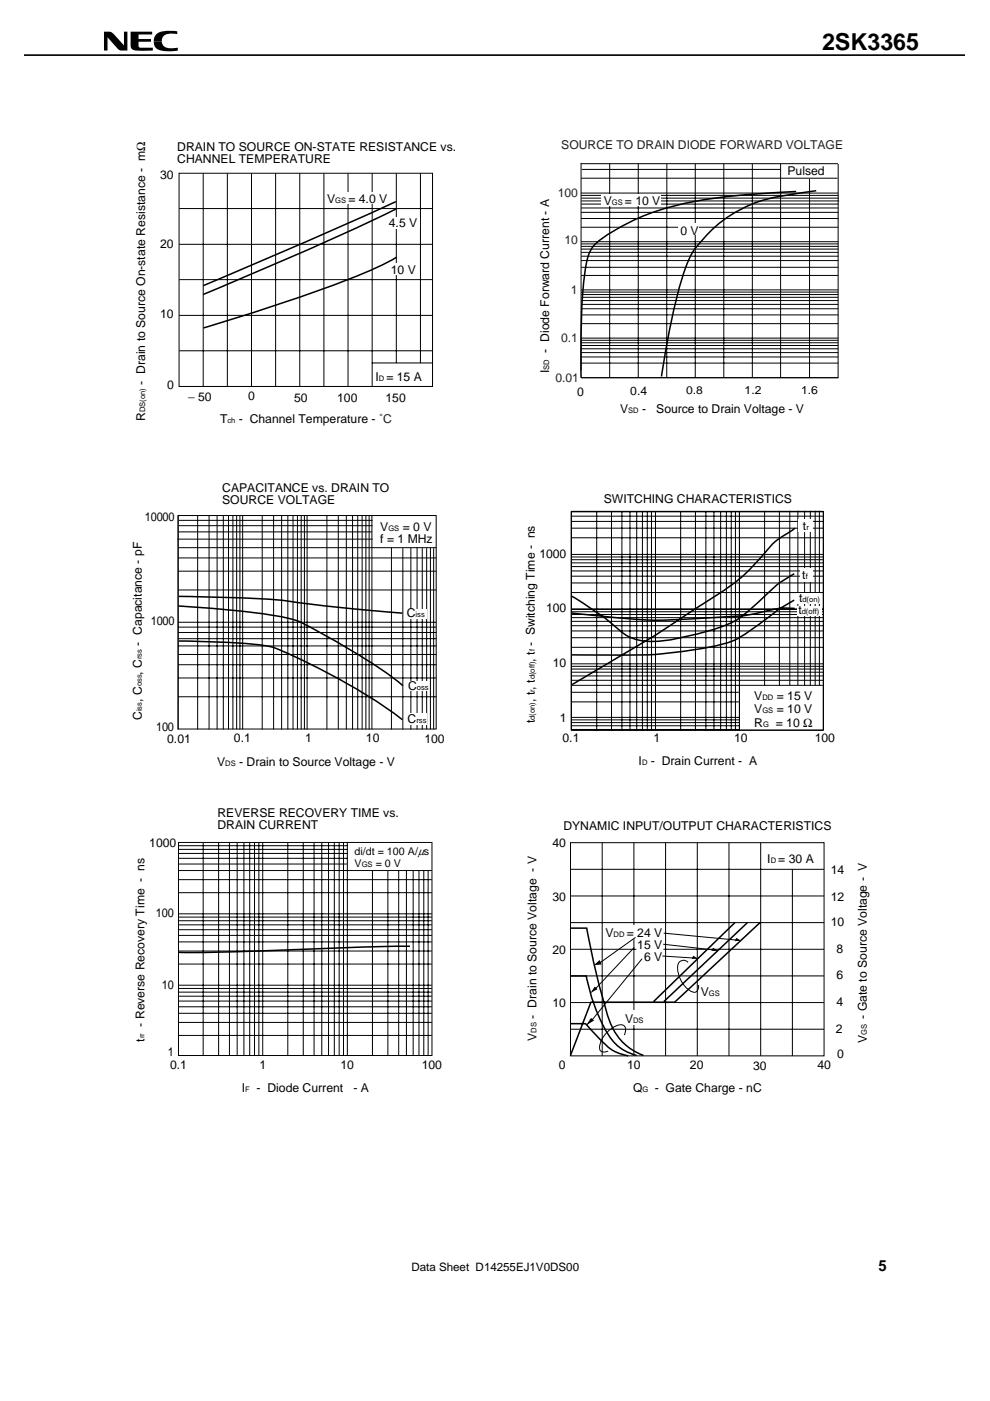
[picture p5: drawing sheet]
<svg xmlns="http://www.w3.org/2000/svg" width="210mm" height="297mm" viewBox="0 0 210 297" stroke-linecap="round" stroke-linejoin="round" font-family="sans-serif">
<path d="M22 6.7a2.29 2.29 0 0 1 2.5 1l1.8 1.9v-2.9h.7v4a2.42 2.42 0 0 1-2.5-.9l-1.7-1.9v2.8h-.8zM27.7 6.7h4.6v.6h-2.9v1h2.6v.5h-2.6v1.1a4.7 4.7 0 0 0 2.7 .2h.3v.6l-2.8 .1a1.79 1.79 0 0 1-1.9-.7zM33 7.4a4.5 4.5 0 0 1 3.7-.9l.9 .1v.6l-.9-.1a1.82 1.82 0 0 0-2.4 1.7h-1.7l.1-.6zM32.6 8.8h1.7a1.57 1.57 0 0 0 1.9 1.4l1.5-.1v.6a8.9 8.9 0 0 1-4.2-.2 1.68 1.68 0 0 1-.9-1.7z" fill="#000"/>
<path d="M5.2 11.7h199.4" fill="none" stroke="#000" stroke-width=".35"/>
<path d="M83.9 42.8l-16.7 7.4-24.1 10.4M84 44.3a818.5 818.5 0 0 1-40.9 18.1M84.1 54.5a111.2 111.2 0 0 1-18.2 7.7l-10.8 3.6-11.9 3.7" fill="none" stroke="#000" stroke-width=".32"/>
<path d="M22.7 25.2h82.4v68.6h-82.4z" fill="none" stroke="#fff" stroke-width=".21"/>
<g fill="none" stroke="#000" stroke-width=".21">
<path d="M38 36.7h53.7v45.2h-53.7zM43.1 36.7v45.2M48.2 36.7v45.2M53.3 36.7v45.2M58.4 36.7v45.2M63.6 36.7v45.2M68.7 36.7v45.2M73.8 36.7v45.2M78.9 36.7v45.2M84 36.7v40.2M89.1 36.7v40.2M38 51.8h53.7"/>
<path d="M38 44.2h53.7M38 59.3h53.7M38 66.9h53.7M38 74.4h53.7M78.8 77h12.9"/>
</g>
<g fill="#fff">
<path d="M82.7 55.9h5.9v2.4h-5.9z"/>
<path d="M81.9 46h7v2.4h-7z"/>
<path d="M69.6 40.7h12.4v2.5h-12.4z"/>
</g>
<path d="M168.8 40.6l-3.9 .2a99.3 99.3 0 0 0-26.1 4.1 42.5 42.5 0 0 0-12.5 6.8 8.5 8.5 0 0 0-2.2 5.5 178.9 178.9 0 0 0-.9 22.9M173.1 40.4l-2.5 .4a36.2 36.2 0 0 0-15.6 4.7 29.9 29.9 0 0 0-8.2 8.1 61.9 61.9 0 0 0-4.7 15.5l-1.9 10.7" fill="none" stroke="#000" stroke-width=".32"/>
<g fill="none" stroke="#000" stroke-width=".21">
<path d="M123.2 34.7h54.5M123.2 34.5v44M123.2 37.8h54.4M123.4 35.9h42.1M129.3 34.7v45.3M135.3 34.7v45.4M141.4 34.8v45.3M147.4 34.8v45.2M153.5 34.8v45.3M159.5 34.8v45.2M165.5 34.8v45.3M171.6 37.9v42.2"/>
<path d="M177.7 34.8v45.3M123.2 40.9h54.5M123.2 51.2h54.5M123.2 51.7h54.5M123.2 52.2h54.5M123.2 52.8h54.5M123.2 53.5h54.5M123.2 55.2h54.5M123.2 56.7h54.5M123.2 58.4h54.5M123.2 41.4h54.6M123.2 44.1h54.5"/>
<path d="M123.2 45h54.5M123.2 46.3h54.5M123.2 48.2h54.5M123.2 54.3h54.5M123.3 42h54.6M123.3 43.3h54.5M123.3 42.6h54.6M123.2 61.5h54.5M123.2 71.7h54.5M123.2 72.2h54.5M123.2 72.7h54.5M123.2 73.3h54.5"/>
<path d="M123.2 73.9h54.5M123.2 74.8h54.5M123.2 75.7h54.5M123.2 77h54.5M123.2 61.9h54.5M123.2 62.5h54.5M123.2 63h54.5M123.2 63.7h54.5M123.2 64.5h54.5M123.2 65.5h54.5M123.2 66.8h54.5M123.2 68.6h54.5"/>
<path d="M177.7 80.1h-54.5"/>
</g>
<path d="M127.5 41.2h12.7v2.4h-12.7z" fill="#fff"/>
<path d="M106 25.2h82.1v66.1h-82.1z" fill="none" stroke="#fff" stroke-width=".21"/>
<path d="M143.7 47.4h4.4v2.4h-4.4z" fill="#fff"/>
<path d="M37.8 128.5l3.4 .2a155.1 155.1 0 0 1 20.2 2.4 34.3 34.3 0 0 1 8.3 4 111.1 111.1 0 0 1 15.7 10.3M37.9 126.4l2 .1a178.7 178.7 0 0 1 28 1.8l17.4 1.7M37.9 135.9l3.4 .1a125.7 125.7 0 0 1 15.8 1 90.6 90.6 0 0 1 15.3 7.3l7.7 4.6 5.2 3.7" fill="none" stroke="#000" stroke-width=".32"/>
<path d="M22.7 98.1h82.4v68.6h-82.4z" fill="none" stroke="#fff" stroke-width=".21"/>
<g fill="none" stroke="#000" stroke-width=".21">
<path d="M37.6 114.3h41.4M37.8 109.3h54.7v45.3h-54.7zM37.8 116.1h54.8M37.8 109.3v45.4M37.8 118.3h54.8M37.8 112.8h41.1M37.9 111.5h41.1M37.9 110.3h41.1M41.9 109.3v45.4M44.3 109.3v45.4M46 109.3v45.4M47.3 109.3v45.4"/>
<path d="M48.4 109.3v45.4M49.4 109.3v45.4M50.2 109.3v45.4M50.9 109.3v45.4M51.5 109.3v45.4M55.6 109.3v45.4M58 109.3v45.4M59.7 109.3v45.4M61 109.3v45.4M62.1 109.3v45.4M63.1 109.3v45.4M63.9 109.3v45.4"/>
<path d="M64.5 109.3v45.4M65.1 109.3v45.4M69.3 109.3v45.4M71.7 109.3v45.4M73.4 109.3v45.4M74.7 109.3v45.4M75.8 109.3v45.4M76.8 109.3v45.4M77.6 109.3v45.4M78.3 109.3v45.4M78.9 109.3v45.4M83 116.1v38.6"/>
<path d="M85.4 116.2v38.5M87.1 116.1v38.6M88.4 116v38.7M89.5 116.2v38.5M90.5 116.2v38.5M91.3 116.1v38.6M91.9 116.2v38.5M37.8 121.1h54.8M37.8 138.8h54.8M37.8 125.1h54.8M37.8 131.9h54.8M37.8 137h54.8"/>
<path d="M37.8 135.4h54.8M37.8 134.1h54.8M37.8 133h54.8M37.8 143.7h54.8M37.8 147.7h54.8M37.8 140.9h54.8"/>
</g>
<g fill="#fff">
<path d="M85.8 129h4.6v2.2h-4.6z"/>
<path d="M86.3 144.5h4.6v2.1h-4.6z"/>
<path d="M86.4 151.1h4.2v2.5h-4.2z"/>
</g>
<path d="M168.6 112l-.6 .4a16.5 16.5 0 0 0-5.6 4.6 40.6 40.6 0 0 1-12.2 10.3l-11.2 7.3-17.7 10.5M168.4 127.2l-3.4 2 .2-.2 .2-.1-1.9 1.5a64.4 64.4 0 0 1-7.5 5.2 55 55 0 0 1-14 2.8 139.8 139.8 0 0 1-18.7 .5l-2.1-.1M168.4 121.7h-.1a22.2 22.2 0 0 0-6.4 5l-.9 .8a21.3 21.3 0 0 1-9.7 5.9l-6.5 1.7a24.4 24.4 0 0 1-8.9 .7 10.1 10.1 0 0 1-5.6-3.1l-2.4-1.9-6.8-4.5M168.5 129a18.5 18.5 0 0 0-7.8 1 64.9 64.9 0 0 1-11 1l-1.6 .1a96.4 96.4 0 0 1-22.3-.6l-4.6-.5" fill="none" stroke="#000" stroke-width=".32"/>
<path d="M105.7 98.1h82.4v68.6h-82.4z" fill="none" stroke="#fff" stroke-width=".21"/>
<g fill="none" stroke="#000" stroke-width=".21">
<path d="M121.1 112h53.5M121.1 109.4h53.5M121.1 108.4v46.4M121.2 114h53.4M121.2 110.6h53.4M121.2 108.5h53.4M121.2 117.5h53.4M121.2 108.4h53.4M121.2 119.3h53.4M121.2 118.7h53.4M121.2 118.1h53.4M126.5 108.4v46.4"/>
<path d="M129.7 108.4v46.4M131.9 108.4v46.4M133.6 108.4v46.4M135 108.4v46.4M136.2 108.4v46.4M137.2 108.4v46.4M138.1 108.4v46.4M139 108.4v46.4M144.3 108.4v46.4M147.5 108.4v46.4M149.7 108.4v46.4M151.4 108.4v46.4"/>
<path d="M152.8 108.4v46.4M154 108.4v46.4M155 108.4v46.4M155.9 108.4v46.4M156.8 108.4v46.4M162.1 108.3v37M165.2 108.3v37M167.5 108.3v37M169.2 108.3v37M170.6 108.3v37M171.8 108.3v37M172.8 108.3v37"/>
<path d="M173.7 108.3v37M174.6 108.4v46.4M121.1 123.6h53.5M121.1 121.1h53.5M121.1 135.2h53.5M121.1 132.7h53.5M121.2 125.6h53.4M121.2 122.2h53.4M121.2 120.1h53.4M121.2 129.2h53.4M121.2 137.2h53.4M121.2 133.8h53.4"/>
<path d="M121.2 131.7h53.4M121.2 131h53.4M121.2 130.3h53.4M121.2 129.7h53.4M121 146.8h35.6M121 144.2h53.6M121.1 148.8h35.5M121.1 145.3h53.4M121.1 152.1h35.8M121.1 154.7h35.8M121.1 153.9h35.8M121.1 153.2h35.8"/>
<path d="M121.1 152.6h35.8M121.2 140.7h53.4M121.2 143.3h53.4M121.2 142.5h53.4M121.2 141.9h53.4M121.2 141.3h53.4M121.2 154.8h53.4"/>
</g>
<path d="M121.1 108.4h53.5v46.4h-53.5z" fill="none" stroke="#000" stroke-width=".24"/>
<g fill="#fff">
<path d="M169.1 110.2h3.2v2.6h-3.2z"/>
<path d="M169.6 120.6h2.7v2.8h-2.7z"/>
<path d="M168.8 125.7h5v2.2h-5z"/>
<path d="M169.1 128.5h5.1v2h-5.1z"/>
</g>
<path d="M22.7 167.2h82.4v68.6h-82.4zM105.7 167.2h82.4v68.6h-82.4z" fill="none" stroke="#fff" stroke-width=".21"/>
<g fill="none" stroke="#000" stroke-width=".21">
<path d="M37.8 178.6h53.8v45.2h-53.8zM37.9 179.3h35.7M43.1 178.6v45.2M46.4 178.6v45.2M48.6 178.6v45.2M50.3 178.6v45.2M51.7 178.6v45.2M52.9 178.6v45.2M54 178.6v45.2M54.9 178.6v45.2M55.7 178.6v45.2M61 178.6v45.2"/>
<path d="M64.3 178.6v45.2M66.6 178.6v45.2M68.2 178.6v45.2M69.7 178.6v45.2M70.9 178.6v45.2M71.9 178.6v45.2M72.8 178.6v45.2M73.6 178.6v45.2M121 178.7h53.7v45.2h-53.7zM127.7 178.7v45.2M134.4 178.7v45.2M141.1 178.7v45.2"/>
<path d="M147.8 178.7v45.2M154.6 178.7v45.2M161.3 178.7v45.2M37.9 183.2h35.6M37.9 193.8h53.7M37.9 194.4h53.7M37.9 195.2h53.7M37.9 196.1h53.7M37.9 197.1h53.7M37.9 198.3h53.7M37.9 199.7h53.7M37.9 180.1h35.7"/>
<path d="M37.9 180.9h35.7M37.9 182h35.7M37.9 184.6h53.7M37.9 186.5h53.7M37.9 189.3h53.7M79 184.7v39.1M82.2 184.7v39.1M84.5 184.7v39.1M86.2 184.7v39.1M87.6 184.7v39.1M88.8 184.7v39.1M89.9 184.7v39.1"/>
<path d="M90.8 184.7v39.1M121 184.3h53.7M121 190h53.7M121 195.6h53.7M168 184.4v39.5M37.9 208.9h53.7M37.9 209.6h53.7M37.9 210.4h53.7M37.9 211.2h53.7M37.9 212.2h53.7M37.9 213.5h53.7M37.9 214.8h53.7"/>
<path d="M37.9 216.8h53.7M37.9 201.6h53.7M37.9 219.5h53.7M37.9 204.4h53.7M121 201.3h53.7M121 206.9h53.7M121 212.6h53.7M121 218.2h53.7"/>
</g>
<path d="M121 196.8h3.4a138.7 138.7 0 0 0 5.2 20.6 11.7 11.7 0 0 0 6.8 6.4M155.9 195.5l-17.3 16.8M158.5 195.6l-17.7 16.7M161.2 195.5l-18.2 17h-17.7l-4.3 11.3M86.9 200.6l-9.4 .2-15.8 .6a441.8 441.8 0 0 1-23.9 .5M120.9 217h3.3l1.9 2.2a22.8 22.8 0 0 0 4 3.6l3.1 1.1M121 206.9h3.3a35.6 35.6 0 0 0 5.6 13.8 9.5 9.5 0 0 0 5.1 3.1" fill="none" stroke="#000" stroke-width=".32"/>
<g fill="#fff">
<path d="M130.2 196.1h10.5v8h-5.8v-5l-4.5-.1z"/>
<path d="M132.5 214.3h4.3v3h-4.3z"/>
</g>
<path d="M134.7 198.8l-8 5.7M140.7 197.8l15.7 1.5M134.5 200.9l-8.3 8.7M136.1 203.3l-10.7 13.1M140.5 202.7l6.7 .4M140.6 200.2l10.9 1.2" fill="none" stroke="#000" stroke-width=".21"/>
<path d="M156.2 199l.8 .5h-1.1zM125.3 216l.6 .4-1.5 .9zM126.1 209.3l.5 .5-1.2 .6zM126.1 204.6l1-.9 .4 .8zM147 202.8l.9 .5h-1.1zM151.2 201.1l.9 .5h-1.2z" fill="#000" stroke="#000" stroke-width=".21"/>
<path d="M156.4 190.7h4.4v2.3h-4.4z" fill="#fff"/>
<path d="M132.4 219.5a1.43 1.43 0 0 0-.4-2.2 5.1 5.1 0 0 0-4.4 3 2.69 2.69 0 0 0-.3 2.5l.6 .2 1-.1M145.9 204a1.28 1.28 0 0 0-1.5-.3 1.28 1.28 0 0 0-.7 1.3 5.6 5.6 0 0 0 3.5 5.4 1.24 1.24 0 0 0 .9-1.6" fill="none" stroke="#000" stroke-width=".21"/>
<text font-size="5" x="174.3" y="10.6">2SK3365</text>
<text font-size="3.2" x="186.3" y="269.4">5</text>
<g font-size="2.6">
<text x="37.6" y="32.1">DRAIN TO SOURCE ON-STATE RESISTANCE vs.</text>
<text x="37.6" y="34.6">CHANNEL TEMPERATURE</text>
<text x="34" y="38">30</text>
<text x="167" y="37.2">Pulsed</text>
<text x="69.4" y="42.9">V</text>
<text x="73.9" y="42.9">= 4.0 V</text>
<text x="128" y="43.5">V</text>
<text x="132.5" y="43.5">= 10 V</text>
<text x="34" y="52.5">20</text>
<text x="82.4" y="48.2">4.5 V</text>
<text x="144.3" y="49.9">0 V</text>
<text x="82.8" y="58.2">10 V</text>
<text x="34" y="67.5">10</text>
<text x="116.4" y="74.8" transform="rotate(-90 116.4 74.8)">- Diode Forward Current - A</text>
<text x="30.8" y="81.6" transform="rotate(-90 30.8 81.6)">- Drain to Source On-state Resistance - mΩ</text>
<text x="35.5" y="82.4">0</text>
<text x="79.6" y="80.7">I = 15 A</text>
<text x="116.4" y="79.2" transform="rotate(-90 116.4 79.2)">I</text>
<text x="122.4" y="83.9">0</text>
<text x="30.8" y="89.2" transform="rotate(-90 30.8 89.2)">R</text>
<text x="39.9" y="85">− 50</text>
<text x="46.7" y="89.7">T</text>
<text x="50.7" y="89.7">- Channel Temperature - ˚C</text>
<text x="52.6" y="84.9">0</text>
<text x="62.3" y="85.2">50</text>
<text x="71.5" y="85.1">100</text>
<text x="81.7" y="85.1">150</text>
<text x="131.5" y="87.6">V</text>
<text x="136.1" y="87.6">-</text>
<text x="139.1" y="87.6">Source to Drain Voltage - V</text>
<text x="47.1" y="104.3">CAPACITANCE vs. DRAIN TO</text>
<text x="47.1" y="106.9">SOURCE VOLTAGE</text>
<text x="128" y="106.6">SWITCHING CHARACTERISTICS</text>
<text x="30.7" y="110.5">10000</text>
<text x="80.6" y="112.6">V</text>
<text x="85.4" y="112.6">= 0 V</text>
<text x="170.2" y="112.4">t</text>
<text x="80.6" y="115.2">f = 1 MHz</text>
<text x="114.4" y="118.3">1000</text>
<text x="170.1" y="122.7">t</text>
<text x="86.2" y="130.9">C</text>
<text x="115.8" y="129.8">100</text>
<text x="169.3" y="130.2">t</text>
<text x="169.4" y="127.7">t</text>
<text x="30.1" y="136.9" transform="rotate(-90 30.1 136.9)">- Capacitance - pF</text>
<text x="32" y="132.6">1000</text>
<text x="30.1" y="143" transform="rotate(-90 30.1 143)">, C</text>
<text x="113.4" y="140.3" transform="rotate(-90 113.4 140.3)">, t - Switching Time - ns</text>
<text x="117.2" y="141.4">10</text>
<text x="30.1" y="148.8" transform="rotate(-90 30.1 148.8)">, C</text>
<text x="86.5" y="146.4">C</text>
<text x="113.4" y="148.9" transform="rotate(-90 113.4 148.9)">, t , t</text>
<text x="159.9" y="148.3">V</text>
<text x="164.7" y="148.3">= 15 V</text>
<text x="30.1" y="152.7" transform="rotate(-90 30.1 152.7)">C</text>
<text x="33.1" y="155">100</text>
<text x="86.4" y="153.3">C</text>
<text x="113.4" y="153.4" transform="rotate(-90 113.4 153.4)">t</text>
<text x="118.7" y="153">1</text>
<text x="159.9" y="154.1">R</text>
<text x="159.9" y="151.2">V</text>
<text x="164.5" y="154.1">= 10 Ω</text>
<text x="164.7" y="151.2">= 10 V</text>
<text x="35.5" y="157.6">0.01</text>
<text x="49.6" y="157.3">0.1</text>
<text x="64.7" y="157.3">1</text>
<text x="77.6" y="157.4">10</text>
<text x="90" y="157.5">100</text>
<text x="119.3" y="157.3">0.1</text>
<text x="138.6" y="157.3">1</text>
<text x="155.6" y="157.3">10</text>
<text x="172.7" y="157.3">100</text>
<text x="46" y="162.5">V</text>
<text x="50.7" y="162.5">- Drain to Source Voltage - V</text>
<text x="135.4" y="162.2">I</text>
<text x="138" y="162.1">- Drain Current - A</text>
<text x="46.1" y="173.3">REVERSE RECOVERY TIME vs.</text>
<text x="31.7" y="179.6">1000</text>
<text x="46.1" y="175.9">DRAIN CURRENT</text>
<text x="117.1" y="179.7">40</text>
<text x="119.4" y="175.9">DYNAMIC INPUT/OUTPUT CHARACTERISTICS</text>
<text x="162.7" y="182.9">I = 30 A</text>
<text x="176.1" y="185.2">14</text>
<text x="117.1" y="190.9">30</text>
<text x="176.1" y="191.1">12</text>
<text x="33" y="194.5">100</text>
<text x="176.1" y="196.4">10</text>
<text x="117.1" y="202.2">20</text>
<text x="128.4" y="198.6">V</text>
<text x="132.9" y="198.6">= 24 V</text>
<text x="135.1" y="201.2">15 V</text>
<text x="136.5" y="203.8">6 V</text>
<text x="177.4" y="202">8</text>
<text x="34.3" y="209.8">10</text>
<text x="177.4" y="207.6">6</text>
<text x="113.8" y="216" transform="rotate(-90 113.8 216)">- Drain to Source Voltage - V</text>
<text x="117.1" y="213.5">10</text>
<text x="148.6" y="211.1">V</text>
<text x="177.4" y="213.2">4</text>
<text x="183.8" y="216" transform="rotate(-90 183.8 216)">- Gate to Source Voltage - V</text>
<text x="30.6" y="220.9" transform="rotate(-90 30.6 220.9)">t</text>
<text x="30.6" y="217.7" transform="rotate(-90 30.6 217.7)">- Reverse Recovery Time - ns</text>
<text x="113.8" y="220.6" transform="rotate(-90 113.8 220.6)">V</text>
<text x="132.5" y="216.9">V</text>
<text x="177.2" y="219">2</text>
<text x="183.8" y="221.2" transform="rotate(-90 183.8 221.2)">V</text>
<text x="35.6" y="223.8">1</text>
<text x="36" y="226.6">0.1</text>
<text x="55" y="226.6">1</text>
<text x="72.2" y="226.6">10</text>
<text x="89.4" y="226.6">100</text>
<text x="118.5" y="226.6">0</text>
<text x="133" y="226.7">10</text>
<text x="146.3" y="226.7">20</text>
<text x="159.7" y="226.8">30</text>
<text x="173.3" y="226.7">40</text>
<text x="177.5" y="224.4">0</text>
<text x="51.3" y="231.5">I</text>
<text x="54.4" y="231.5">- Diode Current</text>
<text x="74.9" y="231.5">- A</text>
<text x="134.2" y="231.5">Q</text>
<text x="138.8" y="231.5">- Gate Charge - nC</text>
</g>
<g font-size="2.6" fill="#231f20">
<text x="119" y="31.7">SOURCE TO DRAIN DIODE FORWARD VOLTAGE</text>
<text x="118.2" y="41.8">100</text>
<text x="119.7" y="51.8">10</text>
<text x="121" y="62.4">1</text>
<text x="119" y="72.5">0.1</text>
<text x="117.8" y="81.1">0.01</text>
</g>
<g font-size="2.5">
<text x="133.6" y="83.7">0.4</text>
<text x="87.2" y="269.6">Data Sheet D14255EJ1V0DS00</text>
</g>
<g font-size="2.4">
<text x="157.9" y="83.5">1.2</text>
<text x="169.9" y="83.6">1.6</text>
<text x="88.6" y="181.3">µ</text>
</g>
<g font-size="2.3">
<text x="145.5" y="83.5">0.8</text>
<text x="75.2" y="181.3">di/dt = 100 A/ s</text>
<text x="75.2" y="183.9">V</text>
<text x="79.7" y="183.9">= 0 V</text>
</g>
<g font-size="1.6">
<text x="71.1" y="42.9">GS</text>
<text x="129.7" y="43.5">GS</text>
<text x="80.3" y="80.7">D</text>
<text x="116.4" y="78.5" transform="rotate(-90 116.4 78.5)">SD</text>
<text x="30.8" y="87.4" transform="rotate(-90 30.8 87.4)">DS(on)</text>
<text x="48.2" y="89.7">ch</text>
<text x="133.2" y="87.6">SD</text>
<text x="82.3" y="112.6">GS</text>
<text x="171" y="112.4">r</text>
<text x="170.8" y="122.7">f</text>
<text x="88.1" y="130.9">iss</text>
<text x="170" y="130.2">d(off)</text>
<text x="170.1" y="127.7">d(on)</text>
<text x="30.1" y="139.7" transform="rotate(-90 30.1 139.7)">rss</text>
<text x="113.4" y="138.1" transform="rotate(-90 113.4 138.1)">f</text>
<text x="30.1" y="145.5" transform="rotate(-90 30.1 145.5)">oss</text>
<text x="88.4" y="146.4">oss</text>
<text x="113.4" y="146.7" transform="rotate(-90 113.4 146.7)">r</text>
<text x="113.4" y="144" transform="rotate(-90 113.4 144)">d(off)</text>
<text x="161.6" y="148.3">DD</text>
<text x="30.1" y="150.8" transform="rotate(-90 30.1 150.8)">iss</text>
<text x="88.3" y="153.3">rss</text>
<text x="113.4" y="152.6" transform="rotate(-90 113.4 152.6)">d(on)</text>
<text x="161.6" y="151.2">GS</text>
<text x="161.8" y="154.1">G</text>
<text x="47.7" y="162.5">DS</text>
<text x="136.1" y="162.1">D</text>
<text x="76.7" y="183.9">GS</text>
<text x="163.4" y="182.9">D</text>
<text x="130.1" y="198.6">DD</text>
<text x="150.3" y="211.1">GS</text>
<text x="30.6" y="220.2" transform="rotate(-90 30.6 220.2)">rr</text>
<text x="113.8" y="218.9" transform="rotate(-90 113.8 218.9)">DS</text>
<text x="134.2" y="216.9">DS</text>
<text x="183.8" y="219.5" transform="rotate(-90 183.8 219.5)">GS</text>
<text x="52" y="231.5">F</text>
<text x="136.2" y="231.5">G</text>
</g>
</svg>
